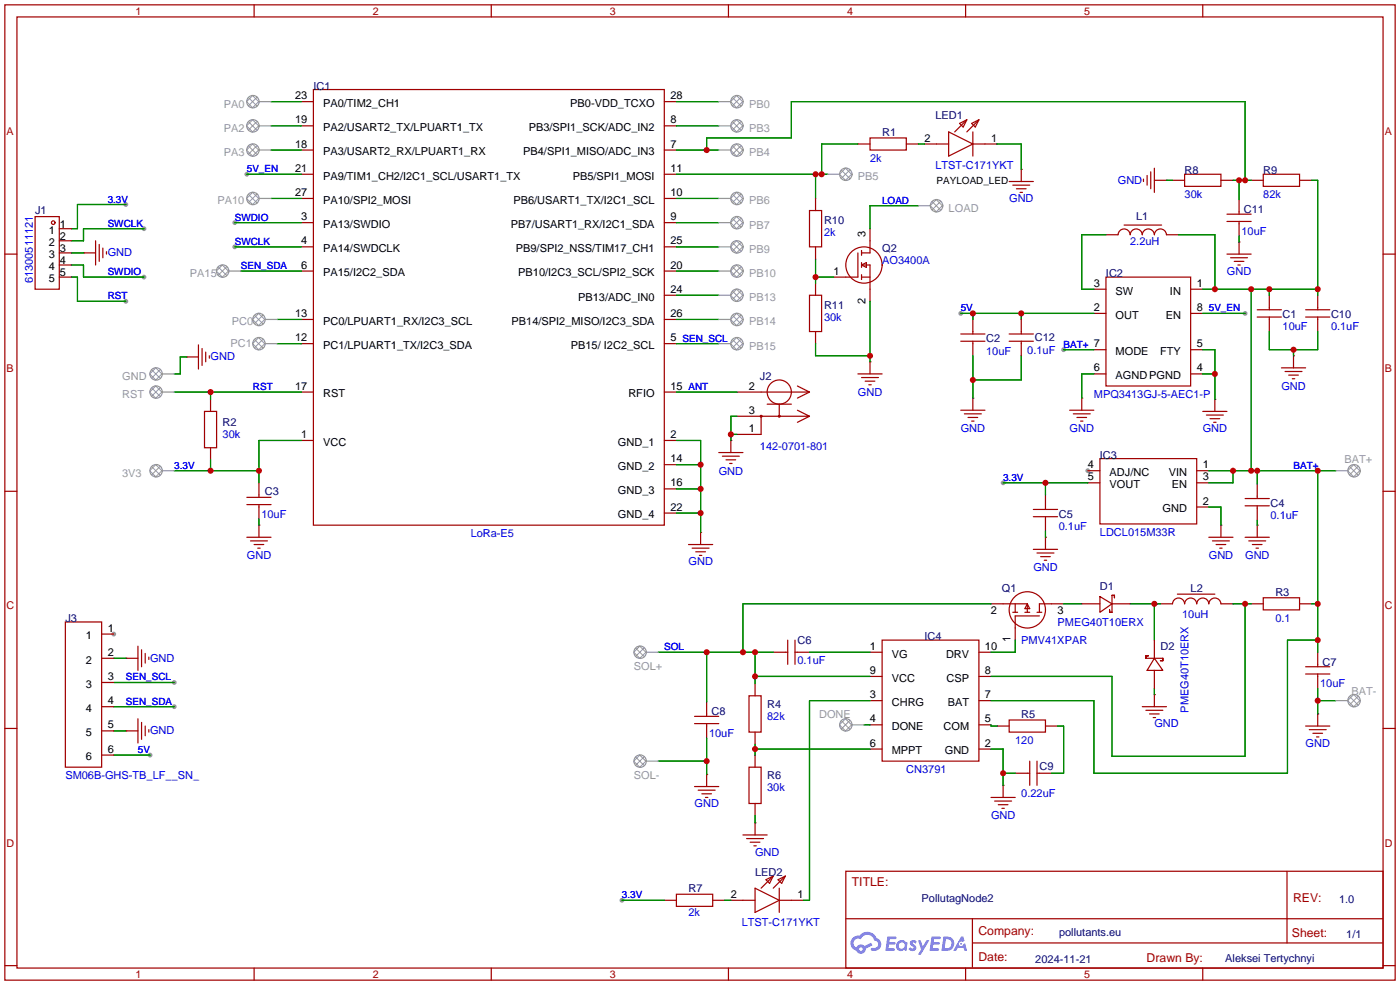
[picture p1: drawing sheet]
<svg xmlns="http://www.w3.org/2000/svg" width="294mm" height="207mm" viewBox="0 0 294 207" stroke-linecap="round" stroke-linejoin="round" font-family="sans-serif">
<g fill="#999">
<circle cx="228.3" cy="98.8" r=".51"/>
<circle cx="23.9" cy="133.1" r=".51"/>
<circle cx="36.6" cy="143.3" r=".51"/>
<circle cx="36.6" cy="148.3" r=".51"/>
<circle cx="31.5" cy="158.5" r=".51"/>
<circle cx="49.3" cy="51.8" r=".51"/>
<circle cx="49.3" cy="46.7" r=".51"/>
<circle cx="26.4" cy="63.2" r=".51"/>
<circle cx="30.2" cy="48" r=".51"/>
<circle cx="30.2" cy="58.2" r=".51"/>
<circle cx="26.4" cy="42.9" r=".51"/>
<circle cx="51.8" cy="36.6" r=".51"/>
<circle cx="223.3" cy="73.4" r=".51"/>
<circle cx="201.7" cy="65.8" r=".51"/>
<circle cx="261.4" cy="65.8" r=".51"/>
<circle cx="210.6" cy="101.3" r=".51"/>
<circle cx="130.6" cy="189" r=".51"/>
</g>
<g fill="none" stroke="#a10000" stroke-width=".25">
<path d="M1 1h291.9v204.7h-291.9zM3.6 3.6h286.7v199.6h-286.7zM53.3 1v2.6M103.1 1v2.6M152.9 1v2.6M202.7 1v2.6M252.5 1v2.6M1 53.3h2.6M290.3 53.3h2.6M1 103.1h2.6M290.3 103.1h2.6M1 152.9h2.6"/>
<path d="M290.3 152.9h2.6M177.5 182.9h112.8v20.3h-112.8zM177.6 192.8h112.6M204.1 197.9h86.1M204.1 192.8v10.2M270.2 182.9v15M1 202.7h2.6M53.3 203.2v2.5M103.1 203.2v2.5M152.9 203.2v2.5M202.7 203.2v2.5M252.5 203.2v2.5"/>
<path d="M290.3 202.7h2.6"/>
</g>
<g fill="#5487ff">
<path d="M191.2 197.5l.5-.2 .4 .1 .3 .3-.2 .4a.33 .33 0 0 0-.3-.3 .33 .33 0 0 0-.4 .1l.1 .1a.86 .86 0 0 1 .7 .7 .86 .86 0 0 1-.3 .8l-.7 .1-.6-.4 .4-.4 .5 .3 .2-.1v-.2a.88 .88 0 0 1-.6-1.3z"/>
<path d="M192.7 197.4h.6l.4 1.3 .8-1.3h.6l-1.8 3h-.6l.6-1.1z"/>
<path d="M186.3 196.6h1.6l.3 .1-.1 .4h-1.3l-.1 .6h1.1l.2 .3-.3 .3h-1.1l-.1 .8h1.2l.1 .2-.1 .2-1.8 .1z"/>
<path d="M195.6 196.6h1.6l.2 .1v.4h-1.3l-.1 .6h1.1l.2 .3-.3 .3h-1.1l-.1 .8h1.2l.1 .2-.1 .2-1.9 .1z"/>
<path d="M201.7 196.6h.5l.3 .9-.5 .2a.5 .5 0 0 0-.7 .2 .5 .5 0 0 0 .3 .7 .5 .5 0 0 0 .6-.4l.4-.2 .4 1.6h-.6l-.1-.7h-1.2l-.4 .7h-.6z"/>
<path d="M198 196.6l-.4 3h1a1.51 1.51 0 0 0 1.7-1.5 1.51 1.51 0 0 0-1.8-1.5zM198.6 197.1a1.02 1.02 0 0 1 1.1 1.2 1.02 1.02 0 0 1-1.4 .8z"/>
<path d="M188.5 197.6a1.11 1.11 0 0 0-.3 1.6 1.11 1.11 0 0 0 1.6 .2l.5 .2 .2-1.7-.4-.2a1.02 1.02 0 0 0-1.6-.1zM188.6 198.5a.67 .67 0 0 1 1.3 0 .67 .67 0 0 1-1.3 0z"/>
<path d="M179 196.9a1.58 1.58 0 0 0 .8 2.6 1.01 1.01 0 0 0 1.1 .7 1.01 1.01 0 0 0 .8-1.1l1.4-.7-.3-.5-1.3 .7a1.03 1.03 0 0 0-1.7 .3 1 1 0 0 1-.5-1.4 1 1 0 0 1 1.4-.3 1.49 1.49 0 0 1 1.5-1 1.49 1.49 0 0 1 1.4 1.2 .82 .82 0 0 1 .7 1.1 .82 .82 0 0 1-1.2 .5l-.3 .1v.3a1.4 1.4 0 0 0 2-.6 1.4 1.4 0 0 0-.8-1.9 2.19 2.19 0 0 0-3.7-.5l-.8 .1zM180.3 199.2a.4 .4 0 0 1 .8 0 .4 .4 0 0 1-.8 0z"/>
<circle cx="201.8" cy="198.1" r=".19"/>
</g>
<g fill="none" stroke="#a10000" stroke-width=".25">
<path d="M65.8 18.8h73.6v91.4h-73.6zM63.2 31.5h2.6M63.2 26.4h2.6M63.2 36.6h2.6M63.2 21.3h2.6M139.4 31.5h2.6M139.4 26.4h2.6M139.4 36.6h2.6M139.4 21.3h2.6M180.1 30.2h2.5M182.6 29h7.6v2.5h-7.6zM190.2 30.2h2.6"/>
<path d="M194.1 30.2h5M199.1 27.7l5.1 2.5-5.1 2.6zM201.4 25.9l1.5-.8-.7 1.6zM202.9 25.1l-2.5 2.6M204 25.9l1.5-.8-.8 1.6zM204.2 30.2h5.1M204.2 27.7v5.1M205.5 25.1l-2.6 2.6M211.8 38.1h5.1M212.6 38.9h3.6M213.4 39.6h2M214.4 35.6h.1"/>
<path d="M214.4 35.6v2.5M240 37.6v.5M240.8 36.8v2.1M241.6 36.1v3.5M242.3 37.8h2.6M242.3 35.3v5.1M244.9 37.8h.1M246.1 37.8h2.6M248.7 36.6h7.6v2.5h-7.6zM256.3 37.8h2.5M262.6 37.8h2.6M265.2 36.6h7.6v2.5h-7.6z"/>
<path d="M272.8 37.8h2.5M7.4 45.5h5v15.2h-5zM12.4 58.2h2.6M12.4 55.6h2.6M12.4 53.1h2.6M12.4 48h2.6M12.4 50.5h2.6M17.5 53.1h.1M17.5 53.1h2.6M20.1 50.5v5.1M20.8 51.3v3.6M21.6 52.1v2"/>
<path d="M22.4 52.8v.5M63.2 46.7h2.6M63.2 51.8h2.6M63.2 56.9h2.6M63.2 41.7h2.6M139.4 46.7h2.6M139.4 51.8h2.6M139.4 56.9h2.6M139.4 41.7h2.6M169.9 44.2h2.6v7.6h-2.6zM171.2 41.7v2.5M171.2 51.8v2.6"/>
<path d="M171.2 59.4v2.6M180.1 53.1v5.1h-5.1M180.8 58.2h1.8M180.8 55.6h1.8v7.6M180.8 52.6v1M180.8 55.1v1M180.8 57.7v1M180.8 55.6l1.1-.5v1zM182.6 48v5.1h-1.8M214.1 40.4h.5M232.2 58.2h17.7v22.8h-17.7zM232.2 49.3h2.5a1.27 1.27 0 0 1 1.3-1.2 1.27 1.27 0 0 1 1.2 1.2 1.27 1.27 0 0 1 1.3-1.2 1.27 1.27 0 0 1 1.3 1.2 1.27 1.27 0 0 1 1.2-1.2 1.27 1.27 0 0 1 1.3 1.2 1.27 1.27 0 0 1 1.3-1.2 1.27 1.27 0 0 1 1.3 1.2h2.5"/>
<path d="M236 47.2h7.8M257.6 46.5h5M257.6 45h5M257.6 53.3h5M258.3 54.1h3.6M259.1 54.9h2M259.8 55.6h.5M260.1 50.8h.1M260.1 41.9v3.1M260.1 46.5v3M260.1 50.8v2.5M39.1 74.9h.1"/>
<path d="M39.1 74.9h2.6M41.7 72.4v5.1M42.4 73.2v3.5M43.2 73.9v2M43.9 74.7v.5M63.2 72.1h2.6M63.2 67.1h2.6M139.4 72.1h2.6M139.4 67.1h2.6M139.4 62h2.6M169.9 62h2.6v7.6h-2.6zM171.2 69.6v2.5"/>
<path d="M180.1 78.5h5.1M180.8 79.2h3.6M182.6 75.9h.1M182.6 75.9v2.6M201.7 70.1h5.1M201.7 71.6h5.1M204.2 67.1v3M204.2 71.6v3.1M211.8 70.1h5.1M211.8 71.6h5.1M214.4 67.1v3M214.4 71.6v3.1"/>
<path d="M229.6 60.7h2.6M229.6 65.8h2.6M229.6 78.5h2.6M229.6 73.4h2.6M249.9 60.7h2.6M249.9 65.8h2.6M249.9 78.5h2.6M249.9 73.4h2.6M263.9 66.5h5.1M263.9 65h5.1M266.4 62v3M266.4 66.5v3.1"/>
<path d="M269 77.2h5.1M269.7 78h3.6M270.5 78.7h2M271.3 79.5h.5M271.5 74.7h.1M271.5 74.7v2.5M274.1 66.5h5M274.1 65h5M276.6 62v3M276.6 66.5v3.1M42.9 86.4h2.6v7.6h-2.6zM44.2 83.8v2.6"/>
<path d="M44.2 94v2.5M63.2 82.3h2.6M63.2 92.5h2.6M139.4 82.3h2.6M139.4 92.5h2.6M139.4 97.5h2.6M150.9 95h5.1M151.6 95.8h3.6M152.4 96.5h2M153.2 97.3h.5M153.4 92.5h.1M153.4 92.5v2.5"/>
<path d="M154.7 87.4h5.1M159.8 87.4v3.8h-5.1M161 84.8h5.1M163.6 84.8v2.6M166.1 82.3a2.54 2.54 0 0 0-3.6-2.3 2.54 2.54 0 0 0-.5 4.3 2.54 2.54 0 0 0 4-1.4l.1-.6M167.4 81l2.5 1.3h-15.2M167.4 86.1l2.5 1.3h-10.1M169.9 82.3l-2.5 1.3M169.9 87.4l-2.5 1.2M181.6 80h2M182.4 80.8h.5M201.7 86.1h5.1"/>
<path d="M202.4 86.9h3.6M203.2 87.6h2M204 88.4h.5M204.2 83.6h.1M204.2 83.6v2.5M224.5 86.1h5.1M225.3 86.9h3.6M226.1 87.6h2M226.8 88.4h.5M227.1 83.6h.1M227.1 83.6v2.5M228.3 98.8h2.6"/>
<path d="M230.9 96.3h20.3v13.7h-20.3zM251.2 98.8h2.5M252.5 86.4h5.1M253.2 87.1h3.6M254 87.9h2M254.8 88.6h.5M255 83.8h.1M255 83.8v2.6M51.8 105.9h5.1M51.8 104.4h5.1M51.8 112.8h5.1M52.6 113.5h3.5"/>
<path d="M53.3 114.3h2.1M54.1 115.1h.5M54.4 110.2h.1M54.4 101.3v3.1M54.4 105.9v3.1M54.4 110.2v2.6M139.4 102.6h2.6M139.4 107.7h2.6M144.5 114.3h5.1M145.3 115.1h3.5M146 115.8h2.1M146.8 116.6h.5"/>
<path d="M147.1 111.8h.1M147.1 111.8v2.5M216.9 108.5h5.1M216.9 106.9h5.1M216.9 115.3h5.1M217.7 116.1h3.5M218.4 116.8h2.1M219.2 117.6h.5M219.5 112.8h.1M219.5 103.9v3M219.5 108.5v3M219.5 112.8v2.5"/>
<path d="M228.3 101.3h2.6M251.2 106.4h2.5M251.2 101.3h2.5M253.7 112.8h5.1M254.5 113.5h3.6M255.3 114.3h2M256 115.1h.5M256.3 110.2h.1M256.3 110.2v2.6M261.4 106.2h5M261.4 104.6h5M261.4 112.8h5"/>
<path d="M262.1 113.5h3.6M262.9 114.3h2M263.7 115.1h.5M263.9 110.2h.1M263.9 101.6v3M263.9 106.2v3M263.9 110.2v2.6M13.7 130.6h7.6v30.4h-7.6zM21.3 138.2h2.6M21.3 133.1h2.6M26.4 138.2h.1M26.4 138.2h2.6"/>
<path d="M29 135.6v5.1M29.7 136.4v3.6M30.5 137.2v2M31.2 137.9v.5M162.3 136.9h3.1M165.4 134.4v5M166.9 136.9h3M166.9 134.4v5M182.6 136.9h2.6M185.2 134.4h20.3v25.4h-20.3zM205.5 136.9h2.5M208 126.7h7.6"/>
<path d="M212.6 128.5h1M213.1 126.7v1.8M215.1 128.5h1.1M215.6 126.7v1.8M215.6 126.7l.6 1.1h-1.1zM217.7 128.5h1M218.2 129.3h-5.1v5.1M223.3 126.7h-5.1v1.8M227.1 126.7h3.8M230.9 125.2l2.5 1.5-2.5 1.8zM232.9 128v.5v-.5M233.4 125h.5h-.5"/>
<path d="M233.4 128.5h-.5h.5M233.4 126.7h3.8M233.4 125v3.5M233.9 125.5v-.5v.5M240.5 138.2v-.5v.5M240.5 138.2h3.6M241 137.7h-.5h.5M242.3 138.2l1.8 2.5h-3.3zM242.3 134.4v3.8M243.6 126.7h2.5a1.27 1.27 0 0 1 1.3-1.2 1.27 1.27 0 0 1 1.3 1.2 1.27 1.27 0 0 1 1.2-1.2 1.27 1.27 0 0 1 1.3 1.2 1.27 1.27 0 0 1 1.3-1.2 1.27 1.27 0 0 1 1.2 1.2 1.27 1.27 0 0 1 1.3-1.2 1.27 1.27 0 0 1 1.3 1.2h2.5M243.6 138.7h.5h-.5M244.1 138.2v.5v-.5"/>
<path d="M247.1 124.7h7.9M262.6 126.7h2.6M265.2 125.5h7.6v2.5h-7.6zM272.8 126.7h2.5M274.1 140h5M276.6 136.9v3.1M21.3 153.4h2.6M21.3 148.3h2.6M21.3 143.3h2.6M21.3 158.5h2.6M26.4 153.4h.1M26.4 153.4h2.6"/>
<path d="M29 150.9v5.1M29.7 151.6v3.6M30.5 152.4v2M31.2 153.2v.5M145.8 151.9h5.1M145.8 150.4h5.1M148.3 147.3v3.1M148.3 151.9v3M157.2 146.1h2.6v7.6h-2.6zM158.5 143.5v2.6M158.5 153.7v2.5M158.5 158.5v2.5"/>
<path d="M182.6 157.2h2.6M182.6 147.1h2.6M182.6 152.1h2.6M182.6 142h2.6M205.5 157.2h2.5M205.5 147.1h2.5M205.5 152.1h2.5M205.5 142h2.5M209.3 152.4h2.5M211.8 151.1h7.7v2.6h-7.7zM216.2 159.8v5M217.7 159.8v5"/>
<path d="M219.5 152.4h2.5M239.8 148.3h5.1M240.5 149.1h3.6M241.3 149.9h2M242.1 150.6h.5M242.3 145.8h.1M242.3 140.7v3.8M242.3 145.8v2.5M274.1 152.4h5M274.1 141.5h5M274.8 153.2h3.6M275.6 153.9h2"/>
<path d="M276.4 154.7h.5M276.6 149.9h.1M276.6 141.5v3M276.6 149.9v2.5M145.8 165.1h5.1M146.6 165.9h3.5M147.3 166.6h2.1M148.1 167.4h.5M148.3 162.6h.1M148.3 162.6v2.5M156 175.3h5M156.7 176h3.6"/>
<path d="M157.2 161h2.6v7.7h-2.6zM157.5 176.8h2M158.2 177.5h.5M158.5 172.7h.1M158.5 168.7v2.5M158.5 172.7v2.6M208 167.4h5.1M208.8 168.1h3.5M209.5 168.9h2.1M210.3 169.7h.5M210.6 164.8h.1M210.6 164.8v2.6"/>
<path d="M213.1 162.3h3.1M217.7 162.3h3M139.4 189h2.6M142 187.7h7.6v2.5h-7.6zM149.6 189h2.5M153.4 189h5.1M158.5 186.4l5.1 2.6-5.1 2.5zM160.8 184.7l1.5-.8-.8 1.5zM162.3 183.9l-2.5 2.5M163.3 184.7l1.5-.8-.7 1.5zM163.6 186.4v5.1M163.6 189h5.1"/>
<path d="M164.8 183.9l-2.5 2.5"/>
<circle cx="11.2" cy="46.7" r=".38"/>
<circle cx="181.4" cy="55.6" r="3.8"/>
<circle cx="159.8" cy="87.4" r=".19"/>
<circle cx="163.6" cy="87.4" r=".19"/>
<circle cx="215.6" cy="128" r="3.8"/>
</g>
<g fill="none" stroke="#008700" stroke-width=".25">
<path d="M51.8 36.6h11.4M56.9 31.5h6.3M56.9 21.3h6.3M56.9 26.4h6.3M142 36.6h31.7M142 31.5h8.9M142 21.3h8.9M142 26.4h8.9M148.3 31.5v-2.5h17.8v-7.7h95.3v16.5M171.2 36.6v5.1M180.1 30.2h-7.6v6.4M192.8 30.2h1.3"/>
<path d="M209.3 30.2h5.1v5.4M244.9 37.8h1.2M258.8 37.8h3.8M260.1 37.8v4.1M275.3 37.8h1.3v24.2M15 58.2h1.3v5h10.1M15 55.6h2.5v2.6h12.7M15 53.1h2.5M26.4 42.9h-10.1v5.1h-1.3M30.2 48h-12.7v2.5h-2.5M49.3 51.8h13.9M49.3 46.7h13.9"/>
<path d="M50.5 56.9h12.7M56.9 41.7h6.3M142 56.9h8.9M142 41.7h8.9M142 51.8h8.9M142 46.7h8.9M171.2 54.4v5M171.2 58.2h3.8M192.8 43.2h-10.2v4.8M232.2 49.3h-5.1v11.4h2.5M247.4 49.3h7.6v11.4M260.1 49.5v1.3"/>
<path d="M39.1 74.9h-1.3v3.6h-1.2M58.2 72.1h5M58.2 67.1h5M142 72.1h8.9M142 67.1h8.9M142 62h8.9M171.2 72.1v2.6h11.4M182.6 63.2v12.7M201.7 65.8h27.9M204.2 65.8v1.3M204.2 74.7v8.9M214.4 65.8v1.3"/>
<path d="M214.4 74.7v5.1h-10.2M223.3 73.4h6.3M229.6 78.5h-2.5v5.1M252.5 60.7h24.1M252.5 73.4h2.5v10.4M252.5 78.5h2.5M252.5 65.8h8.9M262.6 60.7v38.1M266.4 69.6v3.8h10.2v-3.8M266.4 60.7v1.3M271.5 73.4v1.3M36.6 98.8h17.8"/>
<path d="M36.6 82.3h26.6M44.2 82.3v1.5M44.2 96.5v2.3M63.2 92.5h-8.8v8.8M142 92.5h5.1v19.3M142 82.3h12.7M142 97.5h5.1M153.4 91.2h1.3M154.7 87.4h-1.3v5.1M253.7 98.8h26.7M258.8 98.8v2.5h-5.1M263.9 98.8v2.8"/>
<path d="M276.6 98.8v38.1M54.4 109v1.2M142 107.7h5.1M142 102.6h5.1M210.6 101.3h17.7M219.5 101.3v2.6M219.5 111.5v1.3M253.7 106.4h2.6v3.8M263.9 109.2v1M23.9 138.2h2.5M138.2 136.9h24.1M148.3 136.9v10.4"/>
<path d="M158.5 136.9v6.6M169.9 136.9h12.7M208 126.7h-52v10.2M213.1 134.4v2.5h-5.1M223.3 126.7h3.8M237.2 126.7h6.4M242.3 126.7v7.7M258.8 126.7h3.8M261.4 126.7v32.1h-28v-16.8h-25.4M275.3 126.7h1.3M276.6 134.4h-6.3v27.9h-40.7v-15.2h-21.6M23.9 143.3h12.7"/>
<path d="M23.9 148.3h12.7M23.9 153.4h2.5M23.9 158.5h7.6M138.2 159.8h10.1M148.3 154.9v7.7M158.5 157.2h24.1M158.5 142h24.1M158.5 156.2v2.3M181.4 152.1h1.2M182.6 147.1h-12.7v41.9h-1.2M208 157.2h2.6v7.6M208 152.1v.3h1.3"/>
<path d="M222 152.4h1.3v9.9h-2.6M242.3 144.5v1.3M276.6 144.5v5.4M276.6 147.1h3.8M158.5 171.2v1.5M210.6 162.3h2.5M130.6 189h8.8M152.1 189h1.3"/>
</g>
<g fill="none" stroke="#999" stroke-width=".25">
<path d="M54.4 21.3h2.5M54.4 31.5h2.5M56.9 26.4h-2.5a1.3 1.3 0 0 0-1.8-1.2 1.3 1.3 0 0 0-.4 2.2 1.3 1.3 0 0 0 2.1-.6l.1-.4M150.9 26.4h2.5M150.9 21.3h2.5M150.9 31.5h2.5M156 26.4a1.3 1.3 0 0 0-1.8-1.2 1.3 1.3 0 0 0-.4 2.2 1.3 1.3 0 0 0 2.1-.6l.1-.4M173.7 36.6h2.6M48 56.9h2.5M54.4 41.7h2.5M150.9 41.7h2.5M150.9 46.7h2.5"/>
<path d="M150.9 51.8h2.5M150.9 56.9h2.5M156 51.8a1.3 1.3 0 0 0-1.8-1.2 1.3 1.3 0 0 0-.4 2.2 1.3 1.3 0 0 0 2.1-.6l.1-.4M192.8 43.2h2.5M34 78.5h2.6M55.6 67.1h2.6M55.6 72.1h2.6M150.9 62h2.5M150.9 67.1h2.5M150.9 72.1h2.5M34 98.8h2.6M34 82.3h2.6"/>
<path d="M280.4 98.8h2.6M135.6 136.9h2.6M138.2 159.8h-2.5a1.3 1.3 0 0 0-1.9-1.2 1.3 1.3 0 0 0-.3 2.1 1.3 1.3 0 0 0 2.1-.5l.1-.4M178.8 152.1h2.6M280.4 147.1h2.6M285.5 147.1a1.3 1.3 0 0 0-1.8-1.2 1.3 1.3 0 0 0-.4 2.1 1.3 1.3 0 0 0 2.2-.5v-.4"/>
<circle cx="53.1" cy="21.3" r="1.3"/>
<circle cx="53.1" cy="31.5" r="1.3"/>
<circle cx="154.7" cy="21.3" r="1.3"/>
<circle cx="154.7" cy="31.5" r="1.3"/>
<circle cx="177.5" cy="36.6" r="1.3"/>
<circle cx="46.7" cy="56.9" r="1.3"/>
<circle cx="53.1" cy="41.7" r="1.3"/>
<circle cx="154.7" cy="56.9" r="1.3"/>
<circle cx="154.7" cy="46.7" r="1.3"/>
<circle cx="154.7" cy="41.7" r="1.3"/>
<circle cx="196.6" cy="43.2" r="1.3"/>
<circle cx="32.8" cy="78.5" r="1.3"/>
<circle cx="54.4" cy="72.1" r="1.3"/>
<circle cx="54.4" cy="67.1" r="1.3"/>
<circle cx="154.7" cy="72.1" r="1.3"/>
<circle cx="154.7" cy="67.1" r="1.3"/>
<circle cx="154.7" cy="62" r="1.3"/>
<circle cx="32.8" cy="82.3" r="1.3"/>
<circle cx="32.8" cy="98.8" r="1.3"/>
<circle cx="284.2" cy="98.8" r="1.3"/>
<circle cx="134.4" cy="136.9" r="1.3"/>
<circle cx="177.5" cy="152.1" r="1.3"/>
</g>
<g fill="none" stroke="#999" stroke-width=".21">
<path d="M51.8 31.5l1.3 1.3M51.8 26.5l1.3 1.2M51.8 21.4l1.3 1.2M52.1 30.6l1.9 1.9M52.1 25.5l1.9 1.9M52.1 20.5l1.9 1.8M53 30.2l1.4 1.4M53 25.1l1.4 1.4M53 20l1.4 1.4M53.1 30.2l-1.3 1.3M53.1 25.1l-1.3 1.3M53.1 20l-1.3 1.3"/>
<path d="M54 30.5l-1.9 1.9M54 25.5l-1.9 1.8M54 20.4l-1.9 1.8M54.4 31.4l-1.4 1.4M54.4 26.3l-1.4 1.4M54.4 21.2l-1.4 1.4M153.4 26.5l1.3 1.2M153.4 21.4l1.3 1.2M153.4 31.5l1.3 1.3M153.7 25.5l1.9 1.9M153.7 20.5l1.9 1.8M153.7 30.6l1.9 1.9"/>
<path d="M154.6 25.1l1.4 1.4M154.6 20l1.4 1.4M154.6 30.2l1.4 1.4M154.7 25.1l-1.3 1.3M154.7 20l-1.3 1.3M154.7 30.2l-1.3 1.3M155.6 25.5l-1.9 1.8M155.6 20.4l-1.9 1.8M155.6 30.5l-1.9 1.9M156 26.3l-1.4 1.4M156 21.2l-1.4 1.4M156 31.4l-1.4 1.4"/>
<path d="M176.2 36.6l1.3 1.3M176.6 35.7l1.8 1.8M177.5 35.3l1.3 1.4M177.5 35.3l-1.3 1.2M178.4 35.6l-1.8 1.9M178.8 36.5l-1.3 1.4M45.4 56.9l1.3 1.3M45.8 56l1.8 1.9M46.6 55.6l1.4 1.4M46.7 55.6l-1.3 1.3M47.6 55.9l-1.8 1.9M48 56.8l-1.4 1.4"/>
<path d="M51.8 41.7l1.3 1.3M52.1 40.8l1.9 1.8M53 40.4l1.4 1.4M53.1 40.4l-1.3 1.2M54 40.7l-1.9 1.8M54.4 41.6l-1.4 1.4M153.4 41.7l1.3 1.3M153.4 46.8l1.3 1.2M153.4 51.9l1.3 1.2M153.4 56.9l1.3 1.3M153.7 40.8l1.9 1.8M153.7 45.9l1.9 1.8"/>
<path d="M153.7 50.9l1.9 1.9M153.7 56l1.9 1.9M154.6 40.4l1.4 1.4M154.6 45.4l1.4 1.4M154.6 50.5l1.4 1.4M154.6 55.6l1.4 1.4M154.7 40.4l-1.3 1.2M154.7 45.4l-1.3 1.3M154.7 50.5l-1.3 1.3M154.7 55.6l-1.3 1.3M155.6 40.7l-1.9 1.8M155.6 45.8l-1.9 1.8"/>
<path d="M155.6 50.9l-1.9 1.8M155.6 55.9l-1.9 1.9M156 41.6l-1.4 1.4M156 46.6l-1.4 1.4M156 51.7l-1.4 1.4M156 56.8l-1.4 1.4M195.3 43.2l1.3 1.3M195.6 42.3l1.9 1.8M196.5 41.9l1.4 1.4M196.6 41.9l-1.3 1.3M197.5 42.2l-1.9 1.9M197.9 43.1l-1.4 1.4"/>
<path d="M31.5 78.5l1.2 1.3M31.8 77.6l1.9 1.8M32.7 77.2l1.4 1.4M32.7 77.2l-1.2 1.3M33.7 77.5l-1.9 1.9M34.1 78.4l-1.4 1.4M53.1 67.1l1.2 1.3M53.1 72.2l1.2 1.2M53.4 66.2l1.8 1.8M53.4 71.3l1.8 1.8M54.3 65.8l1.4 1.4M54.3 70.8l1.4 1.4"/>
<path d="M54.3 65.8l-1.2 1.2M54.3 70.8l-1.2 1.3M55.2 66.1l-1.8 1.8M55.2 71.2l-1.8 1.8M55.7 67l-1.4 1.4M55.7 72l-1.4 1.4M153.4 62l1.3 1.3M153.4 67.1l1.3 1.3M153.4 72.2l1.3 1.2M153.7 61.1l1.9 1.8M153.7 66.2l1.9 1.8M153.7 71.3l1.9 1.8"/>
<path d="M154.6 60.7l1.4 1.4M154.6 65.8l1.4 1.4M154.6 70.8l1.4 1.4M154.7 60.7l-1.3 1.2M154.7 65.8l-1.3 1.2M154.7 70.8l-1.3 1.3M155.6 61l-1.9 1.9M155.6 66.1l-1.9 1.8M155.6 71.2l-1.9 1.8M156 61.9l-1.4 1.4M156 67l-1.4 1.4M156 72l-1.4 1.4"/>
<path d="M31.5 82.3l1.2 1.3M31.5 98.8l1.2 1.3M31.8 81.4l1.9 1.9M31.8 97.9l1.9 1.9M32.7 81l1.4 1.4M32.7 97.5l1.4 1.4M32.7 81l-1.2 1.3M32.7 97.5l-1.2 1.3M33.7 81.3l-1.9 1.9M33.7 97.9l-1.9 1.8M34.1 82.2l-1.4 1.4M34.1 98.7l-1.4 1.4"/>
<path d="M282.9 98.8l1.3 1.3M283.3 97.9l1.8 1.9M284.1 97.5l1.4 1.4M284.2 97.5l-1.3 1.3M285.1 97.9l-1.8 1.8M285.5 98.7l-1.4 1.4M133.1 136.9l1.2 1.3M133.4 136l1.9 1.9M134.3 135.6l1.4 1.4M134.3 135.6l-1.2 1.3M135.3 136l-1.9 1.8M135.7 136.8l-1.4 1.4"/>
<path d="M133.1 159.8l1.2 1.3M133.4 158.9l1.9 1.8M134.3 158.5l1.4 1.4M134.3 158.5l-1.2 1.2M135.3 158.8l-1.9 1.9M135.7 159.7l-1.4 1.4M176.2 152.2l1.3 1.3M176.6 151.3l1.8 1.8M177.5 150.8l1.3 1.4M177.5 150.8l-1.3 1.3M178.4 151.2l-1.8 1.8M178.8 152.1l-1.3 1.3"/>
<path d="M282.9 147.1l1.3 1.3M283.3 146.2l1.8 1.8M284.1 145.8l1.4 1.4M284.2 145.8l-1.3 1.2M285.1 146.1l-1.8 1.9M285.5 147l-1.4 1.4"/>
</g>
<g fill="#c00">
<circle cx="44.2" cy="98.8" r=".63"/>
<circle cx="54.4" cy="98.8" r=".63"/>
<circle cx="44.2" cy="82.3" r=".63"/>
<circle cx="148.3" cy="159.8" r=".63"/>
<circle cx="276.6" cy="147.1" r=".63"/>
<circle cx="172.5" cy="36.6" r=".63"/>
<circle cx="171.2" cy="36.6" r=".63"/>
<circle cx="171.2" cy="58.2" r=".63"/>
<circle cx="182.6" cy="74.7" r=".63"/>
<circle cx="261.4" cy="37.8" r=".63"/>
<circle cx="260.1" cy="37.8" r=".63"/>
<circle cx="148.3" cy="31.5" r=".63"/>
<circle cx="276.6" cy="98.8" r=".63"/>
<circle cx="276.6" cy="126.7" r=".63"/>
<circle cx="276.6" cy="134.4" r=".63"/>
<circle cx="263.9" cy="98.8" r=".63"/>
<circle cx="262.6" cy="98.8" r=".63"/>
<circle cx="262.6" cy="60.7" r=".63"/>
<circle cx="266.4" cy="60.7" r=".63"/>
<circle cx="276.6" cy="60.7" r=".63"/>
<circle cx="255" cy="60.7" r=".63"/>
<circle cx="258.8" cy="98.8" r=".63"/>
<circle cx="153.4" cy="91.2" r=".63"/>
<circle cx="271.5" cy="73.4" r=".63"/>
<circle cx="204.2" cy="79.8" r=".63"/>
<circle cx="204.2" cy="65.8" r=".63"/>
<circle cx="214.4" cy="65.8" r=".63"/>
<circle cx="255" cy="78.5" r=".63"/>
<circle cx="210.6" cy="162.3" r=".63"/>
<circle cx="261.4" cy="126.7" r=".63"/>
<circle cx="242.3" cy="126.7" r=".63"/>
<circle cx="148.3" cy="136.9" r=".63"/>
<circle cx="156" cy="136.9" r=".63"/>
<circle cx="158.5" cy="136.9" r=".63"/>
<circle cx="158.5" cy="142" r=".63"/>
<circle cx="219.5" cy="101.3" r=".63"/>
<circle cx="158.5" cy="157.2" r=".63"/>
<circle cx="147.1" cy="107.7" r=".63"/>
<circle cx="147.1" cy="102.6" r=".63"/>
<circle cx="147.1" cy="97.5" r=".63"/>
</g>
<g font-size="2.6" fill="#a00000">
<text x="178.8" y="186.1">TITLE:</text>
<text x="271.4" y="189.4">REV:</text>
<text x="205.4" y="196.3">Company:</text>
<text x="271.2" y="196.7">Sheet:</text>
<text x="205.4" y="201.8">Date:</text>
<text x="240.7" y="201.9">Drawn By:</text>
</g>
<g font-size="2.3" fill="#999">
<text x="47" y="22.6">PA0</text>
<text x="157.2" y="22.6">PB0</text>
<text x="47" y="27.7">PA2</text>
<text x="157.2" y="27.7">PB3</text>
<text x="47" y="32.8">PA3</text>
<text x="157.2" y="32.8">PB4</text>
<text x="180.1" y="37.8">PB5</text>
<text x="45.6" y="42.9">PA10</text>
<text x="157.2" y="42.9">PB6</text>
<text x="157.2" y="48">PB7</text>
<text x="199.1" y="44.4">LOAD</text>
<text x="157.2" y="53.1">PB9</text>
<text x="39.9" y="58.2">PA15</text>
<text x="157.2" y="58.2">PB10</text>
<text x="157.2" y="63.2">PB13</text>
<text x="48.7" y="68.3">PC0</text>
<text x="157.2" y="68.3">PB14</text>
<text x="48.4" y="72.8">PC1</text>
<text x="157.2" y="73.4">PB15</text>
<text x="25.7" y="83.6">RST</text>
<text x="25.7" y="79.7">GND</text>
<text x="25.7" y="100.1">3V3</text>
<text x="282.2" y="97.3">BAT+</text>
<text x="133.1" y="140.7">SOL+</text>
<text x="283.7" y="145.8">BAT-</text>
<text x="171.9" y="150.8">DONE</text>
<text x="133.1" y="163.6">SOL-</text>
</g>
<g font-size="2.3">
<text x="61.9" y="20.8">23</text>
<text x="67.8" y="22.5">PA0/TIM2_CH1</text>
<text x="119.7" y="22.5">PB0-VDD_TCXO</text>
<text x="140.7" y="20.8">28</text>
<text x="61.9" y="25.9">19</text>
<text x="67.8" y="27.6">PA2/USART2_TX/LPUART1_TX</text>
<text x="111" y="27.6">PB3/SPI1_SCK/ADC_IN2</text>
<text x="140.7" y="25.9">8</text>
<text x="194" y="29.7">2</text>
<text x="208" y="29.7">1</text>
<text x="61.9" y="31">18</text>
<text x="67.8" y="32.6">PA3/USART2_RX/LPUART1_RX</text>
<text x="109.8" y="32.6">PB4/SPI1_MISO/ADC_IN3</text>
<text x="140.7" y="31">7</text>
<text x="61.9" y="36.1">21</text>
<text x="61.9" y="41.1">27</text>
<text x="67.8" y="37.7">PA9/TIM1_CH2/I2C1_SCL/USART1_TX</text>
<text x="120.2" y="37.7">PB5/SPI1_MOSI</text>
<text x="140.7" y="41.1">10</text>
<text x="140.7" y="36.1">11</text>
<text x="12.6" y="47.8">1</text>
<text x="63.2" y="46.2">3</text>
<text x="67.8" y="47.9">PA13/SWDIO</text>
<text x="67.8" y="42.8">PA10/SPI2_MOSI</text>
<text x="107.3" y="47.9">PB7/USART1_RX/I2C1_SDA</text>
<text x="107.8" y="42.8">PB6/USART1_TX/I2C1_SCL</text>
<text x="140.7" y="46.2">9</text>
<text x="10.2" y="49">1</text>
<text x="10.2" y="51.6">2</text>
<text x="12.6" y="50.3">2</text>
<text x="12.6" y="52.9">3</text>
<text x="63.2" y="51.3">4</text>
<text x="67.8" y="53">PA14/SWDCLK</text>
<text x="108.3" y="53">PB9/SPI2_NSS/TIM17_CH1</text>
<text x="140.7" y="51.3">25</text>
<text x="181.7" y="49.7" transform="rotate(-90 181.7 49.7)">3</text>
<text x="10.2" y="54.1">3</text>
<text x="10.2" y="56.7">4</text>
<text x="10.2" y="59.2">5</text>
<text x="12.6" y="55.4">4</text>
<text x="12.6" y="57.9">5</text>
<text x="63.2" y="56.4">6</text>
<text x="67.8" y="58">PA15/I2C2_SDA</text>
<text x="108.8" y="58">PB10/I2C3_SCL/SPI2_SCK</text>
<text x="140.7" y="56.4">20</text>
<text x="175" y="57.7">1</text>
<text x="121.4" y="63.1">PB13/ADC_IN0</text>
<text x="140.7" y="61.5">24</text>
<text x="181.7" y="63.7" transform="rotate(-90 181.7 63.7)">2</text>
<text x="229.6" y="65.3">2</text>
<text x="229.6" y="60.2">3</text>
<text x="234.2" y="61.8">SW</text>
<text x="245.6" y="61.8">IN</text>
<text x="251.2" y="60.2">1</text>
<text x="251.2" y="65.3">8</text>
<text x="61.9" y="71.6">12</text>
<text x="61.9" y="66.5">13</text>
<text x="67.8" y="68.2">PC0/LPUART1_RX/I2C3_SCL</text>
<text x="107.4" y="68.2">PB14/SPI2_MISO/I2C3_SDA</text>
<text x="140.7" y="71.6">5 SEN_SCL</text>
<text x="140.7" y="66.5">26</text>
<text x="234.2" y="66.9">OUT</text>
<text x="244.7" y="66.9">EN</text>
<text x="67.8" y="73.3">PC1/LPUART1_TX/I2C3_SDA</text>
<text x="119.8" y="73.3">PB15/ I2C2_SCL</text>
<text x="229.6" y="78">6</text>
<text x="234.2" y="74.5">MODE</text>
<text x="243.5" y="74.5">FTY</text>
<text x="251.2" y="78">4</text>
<text x="251.2" y="72.9">5</text>
<text x="61.9" y="81.8">17</text>
<text x="67.8" y="83.4">RST</text>
<text x="131.9" y="83.4">RFIO</text>
<text x="140.7" y="81.8">15 ANT</text>
<text x="157.2" y="81.8">2</text>
<text x="234.2" y="79.6">AGNDPGND</text>
<text x="157.2" y="86.9">3</text>
<text x="63.2" y="91.9">1</text>
<text x="67.8" y="93.6">VCC</text>
<text x="129.7" y="93.6">GND_1</text>
<text x="140.7" y="91.9">2</text>
<text x="157.2" y="90.7">1</text>
<text x="129.7" y="98.7">GND_2</text>
<text x="140.7" y="97">14</text>
<text x="228.3" y="98.3">4</text>
<text x="228.3" y="100.8">5</text>
<text x="232.9" y="99.9">ADJ/NC</text>
<text x="245.3" y="99.9">VIN</text>
<text x="252.5" y="98.3">1</text>
<text x="252.5" y="100.8">3</text>
<text x="129.7" y="103.8">GND_3</text>
<text x="140.7" y="102.1">16</text>
<text x="140.7" y="107.2">22</text>
<text x="232.9" y="102.5">VOUT</text>
<text x="244" y="107.6">GND</text>
<text x="246" y="102.5">EN</text>
<text x="252.5" y="105.9">2</text>
<text x="129.7" y="108.8">GND_4</text>
<text x="208" y="128.9">2</text>
<text x="222" y="128.9">3</text>
<text x="18" y="134.2">1</text>
<text x="22.6" y="132.6">1</text>
<text x="22.6" y="137.7">2</text>
<text x="182.6" y="136.4">1</text>
<text x="206.8" y="136.4">10</text>
<text x="212.1" y="134.8" transform="rotate(-90 212.1 134.8)">1</text>
<text x="18" y="139.3">2</text>
<text x="22.6" y="142.7">3</text>
<text x="182.6" y="141.5">9</text>
<text x="187.2" y="138">VG</text>
<text x="187.2" y="143.1">VCC</text>
<text x="198.6" y="138">DRV</text>
<text x="198.7" y="143.1">CSP</text>
<text x="206.8" y="141.5">8</text>
<text x="18" y="144.4">3</text>
<text x="18" y="149.5">4</text>
<text x="22.6" y="147.8">4</text>
<text x="182.6" y="146.6">3</text>
<text x="187.2" y="148.2">CHRG</text>
<text x="199" y="148.2">BAT</text>
<text x="206.8" y="146.6">7</text>
<text x="18" y="154.6">5</text>
<text x="22.6" y="152.9">5</text>
<text x="182.6" y="151.6">4</text>
<text x="187.2" y="153.3">DONE</text>
<text x="198.1" y="153.3">COM</text>
<text x="206.8" y="151.6">5</text>
<text x="18" y="159.6">6</text>
<text x="22.6" y="158">6</text>
<text x="182.6" y="156.7">6</text>
<text x="187.2" y="158.4">MPPT</text>
<text x="198.3" y="158.4">GND</text>
<text x="206.8" y="156.7">2</text>
<text x="153.4" y="188.5">2</text>
<text x="167.4" y="188.5">1</text>
</g>
<g font-size="2.3" fill="#000080">
<text x="65.8" y="18.8">IC1</text>
<text x="185.2" y="28.5">R1</text>
<text x="196.3" y="24.9">LED1</text>
<text x="248.7" y="36.6">R8</text>
<text x="265.2" y="36.6">R9</text>
<text x="7.4" y="45">J1</text>
<text x="173" y="47">R10</text>
<text x="238.5" y="46.3">L1</text>
<text x="261.1" y="44.7">C11</text>
<text x="185.2" y="52.8">Q2</text>
<text x="232.2" y="58.2">IC2</text>
<text x="173" y="64.8">R11</text>
<text x="207" y="71.9">C2</text>
<text x="217.2" y="71.6">C12</text>
<text x="269.2" y="66.8">C1</text>
<text x="279.4" y="66.8">C10</text>
<text x="159.5" y="79.7">J2</text>
<text x="46.7" y="89.5">R2</text>
<text x="230.9" y="96.3">IC3</text>
<text x="55.6" y="103.9">C3</text>
<text x="266.7" y="106.4">C4</text>
<text x="222.2" y="108.7">C5</text>
<text x="210.3" y="124.2">Q1</text>
<text x="230.9" y="123.7">D1</text>
<text x="249.9" y="124.2">L2</text>
<text x="267.7" y="125">R3</text>
<text x="13.7" y="130.5">J3</text>
<text x="167.4" y="135.2">C6</text>
<text x="194.1" y="134.4">IC4</text>
<text x="243.6" y="136.4">D2</text>
<text x="277.6" y="139.7">C7</text>
<text x="161" y="148.6">R4</text>
<text x="149.4" y="150.1">C8</text>
<text x="214.4" y="150.7">R5</text>
<text x="218.2" y="161.6">C9</text>
<text x="161" y="163.6">R6</text>
<text x="158.5" y="183.9">LED2</text>
<text x="144.5" y="187.2">R7</text>
<text x="193.5" y="189.4">PollutagNode2</text>
<text x="281.1" y="189.5">1.0</text>
<text x="222.3" y="196.4">pollutants.eu</text>
<text x="282.6" y="197">1/1</text>
<text x="217.3" y="202">2024-11-21</text>
<text x="257.2" y="202">Aleksei Tertychnyi</text>
</g>
<g font-size="2.3" fill="#00f">
<text x="182.6" y="34">2k</text>
<text x="196.3" y="35.6">LTST-C171YKT</text>
<text x="234.6" y="38.5">GND</text>
<text x="248.7" y="41.6">30k</text>
<text x="265.2" y="41.6">82k</text>
<text x="211.8" y="42.5">GND</text>
<text x="22.6" y="53.8">GND</text>
<text x="173" y="49.6">2k</text>
<text x="237.2" y="51.4">2.2uH</text>
<text x="260.6" y="49.3">10uF</text>
<text x="6.9" y="59.4" transform="rotate(-90 6.9 59.4)">61300511121</text>
<text x="185.2" y="55.4">AO3400A</text>
<text x="257.6" y="57.7">GND</text>
<text x="173" y="67.3">30k</text>
<text x="269.2" y="69.3">10uF</text>
<text x="279.4" y="69.3">0.1uF</text>
<text x="44.2" y="75.6">GND</text>
<text x="207" y="74.4">10uF</text>
<text x="215.6" y="74.2">0.1uF</text>
<text x="180.1" y="83.1">GND</text>
<text x="229.6" y="83.6">MPQ3413GJ-5-AEC1-P</text>
<text x="269" y="81.8">GND</text>
<text x="46.7" y="92">30k</text>
<text x="159.5" y="94.5">142-0701-801</text>
<text x="201.7" y="90.7">GND</text>
<text x="224.5" y="90.7">GND</text>
<text x="252.5" y="90.7">GND</text>
<text x="150.9" y="99.6">GND</text>
<text x="54.9" y="108.7">10uF</text>
<text x="98.8" y="112.8">LoRa-E5</text>
<text x="222.2" y="111.2">0.1uF</text>
<text x="230.9" y="112.5">LDCL015M33R</text>
<text x="266.7" y="109">0.1uF</text>
<text x="51.8" y="117.4">GND</text>
<text x="144.5" y="118.7">GND</text>
<text x="216.9" y="119.9">GND</text>
<text x="253.7" y="117.4">GND</text>
<text x="261.4" y="117.4">GND</text>
<text x="222" y="131.4">PMEG40T10ERX</text>
<text x="248.2" y="129.8">10uH</text>
<text x="267.7" y="130.5">0.1</text>
<text x="214.4" y="135.2">PMV41XPAR</text>
<text x="31.5" y="138.9">GND</text>
<text x="167.4" y="139.4">0.1uF</text>
<text x="249.5" y="149.6" transform="rotate(-90 249.5 149.6)">PMEG40T10ERX</text>
<text x="277.1" y="144.3">10uF</text>
<text x="31.5" y="154.1">GND</text>
<text x="148.8" y="154.7">10uF</text>
<text x="161" y="151.1">82k</text>
<text x="242.3" y="152.7">GND</text>
<text x="213.1" y="156.2">120</text>
<text x="274.1" y="156.8">GND</text>
<text x="13.7" y="163.6">SM06B-GHS-TB_LF__SN_</text>
<text x="161" y="166.1">30k</text>
<text x="190.2" y="162.3">CN3791</text>
<text x="214.4" y="167.4">0.22uF</text>
<text x="145.8" y="169.5">GND</text>
<text x="208" y="172">GND</text>
<text x="158.5" y="179.6">GND</text>
<text x="144.5" y="192.3">2k</text>
<text x="155.7" y="194.3">LTST-C171YKT</text>
</g>
<g font-size="2.2" fill="#a00000">
<text x="28.4" y="3.1">1</text>
<text x="78.2" y="3.1">2</text>
<text x="128" y="3.1">3</text>
<text x="177.8" y="3.1">4</text>
<text x="227.6" y="3.1">5</text>
<text x="1.4" y="28.3">A</text>
<text x="290.7" y="28.3">A</text>
<text x="1.4" y="78.1">B</text>
<text x="290.7" y="78.1">B</text>
<text x="1.4" y="127.9">C</text>
<text x="290.7" y="127.9">C</text>
<text x="1.4" y="177.7">D</text>
<text x="290.7" y="177.7">D</text>
<text x="28.4" y="205.3">1</text>
<text x="78.2" y="205.3">2</text>
<text x="128" y="205.3">3</text>
<text x="177.8" y="205.3">4</text>
<text x="227.6" y="205.3">5</text>
</g>
<g font-size="2.1" fill="#00f">
<text x="51.8" y="36.2">5V_EN</text>
<text x="22.6" y="47.6">SWCLK</text>
<text x="22.6" y="42.5">3.3V</text>
<text x="49.3" y="46.3">SWDIO</text>
<text x="185.2" y="42.8">LOAD</text>
<text x="49.3" y="51.4">SWCLK</text>
<text x="22.6" y="57.7">SWDIO</text>
<text x="50.5" y="56.5">SEN_SDA</text>
<text x="22.6" y="62.8">RST</text>
<text x="201.7" y="65.4">5V</text>
<text x="253.7" y="65.4">5V_EN</text>
<text x="223.3" y="73">BAT+ 7</text>
<text x="53.1" y="81.9">RST</text>
<text x="36.6" y="98.4">3.3V</text>
<text x="210.6" y="100.9">3.3V</text>
<text x="271.5" y="98.4">BAT+</text>
<text x="139.4" y="136.5">SOL</text>
<text x="26.4" y="142.8">SEN_SCL</text>
<text x="26.4" y="147.9">SEN_SDA</text>
<text x="29" y="158.1">5V</text>
<text x="130.6" y="188.6">3.3V</text>
</g>
<text font-size="2.1" x="196.6" y="38.7">PAYLOAD_LED</text>
</svg>
